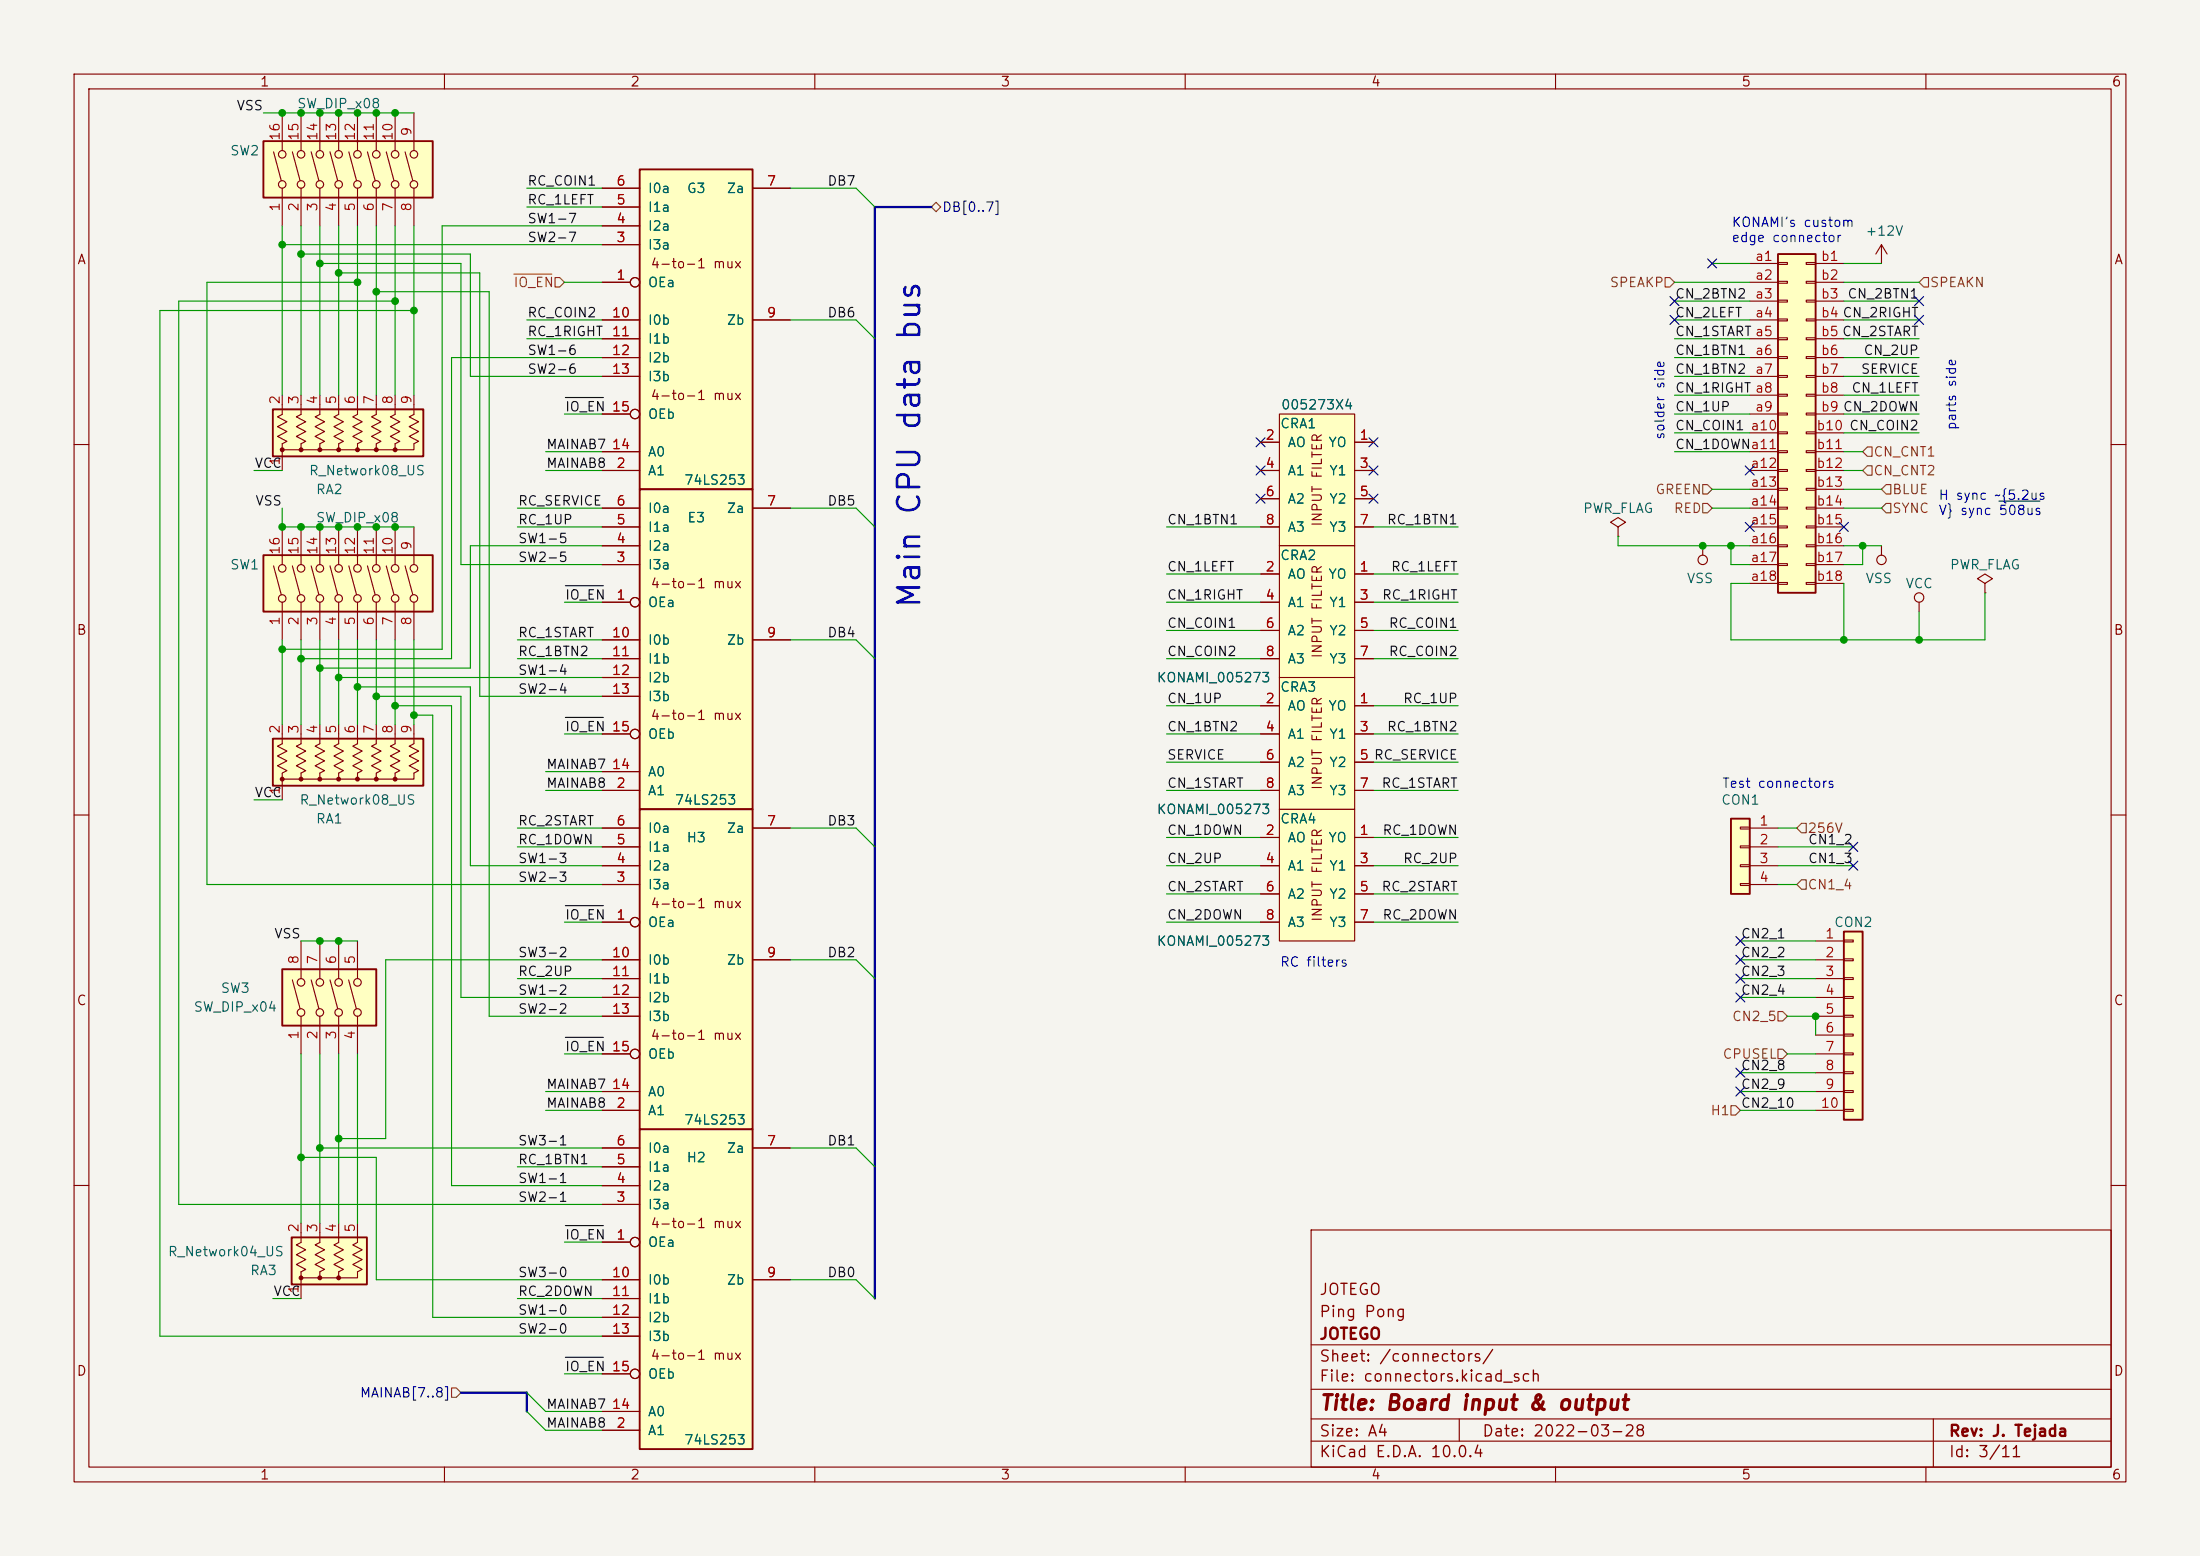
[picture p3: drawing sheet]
<svg xmlns="http://www.w3.org/2000/svg" width="297mm" height="210mm" viewBox="0 0 297 210" stroke-linecap="round" stroke-linejoin="round" font-family="sans-serif">
<path d="M0 0h297v210h-297z" fill="#f5f4ef" stroke="#f5f4ef" stroke-width=".14"/>
<g fill="none" stroke="#840000" stroke-width=".15">
<path d="M10 10h277v190h-277zM12 12h273v186h-273zM60 10v2M110 10v2M160 10v2M210 10v2M260 10v2M10 60h2M285 60h2M10 110h2M285 110h2M10 160h2"/>
<path d="M177 166h108v32h-108zM285 160h2M60 198v2M110 198v2M160 198v2M177 194.5h108M177 191.5h108M177 187.5h108M177 181.5h108M197 191.5v3M210 198v2M260 198v2"/>
<path d="M261 191.5v6.5"/>
</g>
<path d="M86.4 22.9h15.2v43.1h-15.2z" fill="#ffffc2"/>
<path d="M86.4 22.9h15.2v43.1h-15.2z" fill="none" stroke="#840000" stroke-width=".25"/>
<g fill="none" stroke="#840000" stroke-width=".15">
<path d="M81.3 38.1h3.8M81.3 33h5.1M81.3 30.5h5.1M81.3 27.9h5.1M81.3 25.4h5.1M101.6 25.4h5.1M254 33l-.8 1.3M254 33l.8 1.3M254 33v2.6M81.3 43.2h5.1M81.3 45.7h5.1M81.3 48.3h5.1"/>
<path d="M81.3 50.8h5.1M81.3 55.9h3.8M101.6 43.2h5.1M81.3 63.5h5.1M81.3 61h5.1"/>
<circle cx="85.7" cy="38.1" r=".63"/>
<circle cx="85.7" cy="55.9" r=".63"/>
</g>
<path d="M36.8 99.7h20.3v6.3h-20.3z" fill="#ffffc2"/>
<path d="M36.8 99.7h20.3v6.3h-20.3z" fill="none" stroke="#840000" stroke-width=".25"/>
<g fill="#840000" stroke="#840000" stroke-width=".15">
<circle cx="38.1" cy="105.2" r=".25"/>
<circle cx="40.6" cy="105.2" r=".25"/>
<circle cx="43.2" cy="105.2" r=".25"/>
<circle cx="45.7" cy="105.2" r=".25"/>
<circle cx="48.3" cy="105.2" r=".25"/>
<circle cx="50.8" cy="105.2" r=".25"/>
<circle cx="53.3" cy="105.2" r=".25"/>
</g>
<path d="M38.1 97.8v2.6l-.6 .3 1.2 .7-1.2 .6 1.2 .7-1.2 .7 1.2 .6-.6 .3v.9h2.5M40.6 97.8v2.6l-.6 .3 1.3 .7-1.3 .6 1.3 .7-1.3 .7 1.3 .6-.7 .3v.9h2.6M43.2 97.8v2.6l-.7 .3 1.3 .7-1.3 .6 1.3 .7-1.3 .7 1.3 .6-.6 .3v.9h2.5M45.7 97.8v2.6l-.6 .3 1.3 .7-1.3 .6 1.3 .7-1.3 .7 1.3 .6-.7 .3v.9h2.6M48.3 97.8v2.6l-.7 .3 1.3 .7-1.3 .6 1.3 .7-1.3 .7 1.3 .6-.6 .3v.9h2.5M50.8 97.8v2.6l-.6 .3 1.2 .7-1.2 .6 1.2 .7-1.2 .7 1.2 .6-.6 .3v.9h2.5M53.3 97.8v2.6l-.6 .3 1.3 .7-1.3 .6 1.3 .7-1.3 .7 1.3 .6-.7 .3v.9h2.6v-.9l.6-.3-1.3-.6 1.3-.7-1.3-.7 1.3-.6-1.3-.7 .7-.3v-2.6M38.1 105.4v2.6" fill="none" stroke="#840000" stroke-width=".15"/>
<path d="M172.7 55.9h10.2v17.8h-10.2z" fill="#ffffc2"/>
<path d="M170.2 59.7h2.5M172.7 55.9h10.2v17.8h-10.2zM182.9 59.7h2.5M170.2 63.5h2.5M170.2 67.3h2.5M170.2 71.1h2.5M182.9 63.5h2.5M182.9 67.3h2.5M182.9 71.1h2.5" fill="none" stroke="#840000" stroke-width=".15"/>
<path d="M240 34.3h5.1v45.7h-5.1z" fill="#ffffc2"/>
<path d="M240 34.3h5.1v45.7h-5.1z" fill="none" stroke="#840000" stroke-width=".25"/>
<g fill="none" stroke="#840000" stroke-width=".15">
<path d="M236.2 35.6h3.8M236.2 38.1h3.8M240 35.4h1.3v.3h-1.3zM240 38h1.3v.2h-1.3zM243.8 35.4h1.3v.3h-1.3zM243.8 38h1.3v.2h-1.3zM245.1 35.6h3.8M245.1 38.1h3.8M236.2 40.6h3.8M236.2 43.2h3.8M236.2 45.7h3.8M236.2 48.3h3.8"/>
<path d="M236.2 50.8h3.8M236.2 53.3h3.8M236.2 55.9h3.8M236.2 58.4h3.8M240 40.5h1.3v.3h-1.3zM240 43.1h1.3v.2h-1.3zM240 45.6h1.3v.2h-1.3zM240 48.1h1.3v.3h-1.3zM240 50.7h1.3v.2h-1.3zM240 53.2h1.3v.3h-1.3zM240 55.8h1.3v.2h-1.3zM240 58.3h1.3v.2h-1.3z"/>
<path d="M243.8 40.5h1.3v.3h-1.3zM243.8 43.1h1.3v.2h-1.3zM243.8 45.6h1.3v.2h-1.3zM243.8 48.1h1.3v.3h-1.3zM243.8 50.7h1.3v.2h-1.3zM243.8 53.2h1.3v.3h-1.3zM243.8 55.8h1.3v.2h-1.3zM243.8 58.3h1.3v.2h-1.3zM245.1 40.6h3.8M245.1 43.2h3.8M245.1 45.7h3.8M245.1 48.3h3.8"/>
<path d="M245.1 50.8h3.8M245.1 53.3h3.8M245.1 55.9h3.8M245.1 58.4h3.8M229.9 73.7v1.2M236.2 61h3.8M236.2 63.5h3.8M236.2 66h3.8M236.2 68.6h3.8M236.2 71.1h3.8M236.2 73.7h3.8M236.2 76.2h3.8"/>
<path d="M236.2 78.7h3.8M240 60.8h1.3v.3h-1.3zM240 63.4h1.3v.2h-1.3zM240 65.9h1.3v.3h-1.3zM240 68.5h1.3v.2h-1.3zM240 71h1.3v.2h-1.3zM240 73.5h1.3v.3h-1.3zM240 76.1h1.3v.2h-1.3zM240 78.6h1.3v.3h-1.3zM243.8 60.8h1.3v.3h-1.3zM243.8 63.4h1.3v.2h-1.3zM243.8 65.9h1.3v.3h-1.3z"/>
<path d="M243.8 68.5h1.3v.2h-1.3zM243.8 71h1.3v.2h-1.3zM243.8 73.5h1.3v.3h-1.3zM243.8 76.1h1.3v.2h-1.3zM243.8 78.6h1.3v.3h-1.3zM245.1 61h3.8M245.1 63.5h3.8M245.1 66h3.8M245.1 68.6h3.8M245.1 71.1h3.8M245.1 73.7h3.8M245.1 76.2h3.8"/>
<path d="M245.1 78.7h3.8"/>
<circle cx="229.9" cy="75.6" r=".63"/>
</g>
<path d="M36.8 55.2h20.3v6.4h-20.3z" fill="#ffffc2"/>
<path d="M36.8 55.2h20.3v6.4h-20.3z" fill="none" stroke="#840000" stroke-width=".25"/>
<g fill="#840000" stroke="#840000" stroke-width=".15">
<circle cx="38.1" cy="60.7" r=".25"/>
<circle cx="40.6" cy="60.7" r=".25"/>
<circle cx="43.2" cy="60.7" r=".25"/>
<circle cx="45.7" cy="60.7" r=".25"/>
<circle cx="48.3" cy="60.7" r=".25"/>
<circle cx="50.8" cy="60.7" r=".25"/>
<circle cx="53.3" cy="60.7" r=".25"/>
</g>
<path d="M38.1 53.3v2.6l-.6 .4 1.2 .6-1.2 .7 1.2 .6-1.2 .7 1.2 .7-.6 .3v.8h2.5M40.6 53.3v2.6l-.6 .4 1.3 .6-1.3 .7 1.3 .6-1.3 .7 1.3 .7-.7 .3v.8h2.6M43.2 53.3v2.6l-.7 .4 1.3 .6-1.3 .7 1.3 .6-1.3 .7 1.3 .7-.6 .3v.8h2.5M45.7 53.3v2.6l-.6 .4 1.3 .6-1.3 .7 1.3 .6-1.3 .7 1.3 .7-.7 .3v.8h2.6M48.3 53.3v2.6l-.7 .4 1.3 .6-1.3 .7 1.3 .6-1.3 .7 1.3 .7-.6 .3v.8h2.5M50.8 53.3v2.6l-.6 .4 1.2 .6-1.2 .7 1.2 .6-1.2 .7 1.2 .7-.6 .3v.8h2.5M53.3 53.3v2.6l-.6 .4 1.3 .6-1.3 .7 1.3 .6-1.3 .7 1.3 .7-.7 .3v.8h2.6v-.8l.6-.3-1.3-.7 1.3-.7-1.3-.6 1.3-.7-1.3-.6 .7-.4v-2.6M38.1 61v2.5" fill="none" stroke="#840000" stroke-width=".15"/>
<path d="M35.6 19.1h22.8v7.6h-22.8z" fill="#ffffc2"/>
<g fill="none" stroke="#840000" stroke-width=".15">
<path d="M38.1 15.2v5.1M40.6 15.2v5.1M43.2 15.2v5.1M45.7 15.2v5.1M48.3 15.2v5.1M50.8 15.2v5.1M53.3 15.2v5.1M55.9 15.2v5.1M36.9 20.5l1.1 3.9M38.1 25.4v5.1M39.5 20.5l1 3.9M40.6 25.4v5.1"/>
<path d="M42 20.5l1.1 3.9M43.2 25.4v5.1M44.6 20.5l1 3.9M45.7 25.4v5.1M47.1 20.5l1 3.9M48.3 25.4v5.1M49.6 20.5l1 3.9M50.8 25.4v5.1M52.1 20.5l1.1 3.9M53.3 25.4v5.1M54.7 20.5l1 3.9M55.9 25.4v5.1"/>
<circle cx="38.1" cy="24.9" r=".51"/>
<circle cx="38.1" cy="20.8" r=".51"/>
<circle cx="40.6" cy="24.9" r=".51"/>
<circle cx="40.6" cy="20.8" r=".51"/>
<circle cx="43.2" cy="20.8" r=".51"/>
<circle cx="43.2" cy="24.9" r=".51"/>
<circle cx="45.7" cy="20.8" r=".51"/>
<circle cx="45.7" cy="24.9" r=".51"/>
<circle cx="48.3" cy="20.8" r=".51"/>
<circle cx="48.3" cy="24.9" r=".51"/>
<circle cx="50.8" cy="24.9" r=".51"/>
<circle cx="50.8" cy="20.8" r=".51"/>
<circle cx="53.3" cy="24.9" r=".51"/>
<circle cx="53.3" cy="20.8" r=".51"/>
<circle cx="55.9" cy="24.9" r=".51"/>
<circle cx="55.9" cy="20.8" r=".51"/>
</g>
<path d="M35.6 19.1h22.8v7.6h-22.8z" fill="none" stroke="#840000" stroke-width=".25"/>
<path d="M86.4 66h15.2v43.2h-15.2z" fill="#ffffc2"/>
<path d="M86.4 66h15.2v43.2h-15.2z" fill="none" stroke="#840000" stroke-width=".25"/>
<g fill="none" stroke="#840000" stroke-width=".15">
<path d="M81.3 76.2h5.1M81.3 73.7h5.1M81.3 71.1h5.1M81.3 68.6h5.1M101.6 68.6h5.1M218.4 71.1l1.1-.6-1.1-.6-1 .6 1 .6v1.3M218.4 72.4h.1M81.3 81.3h3.8M81.3 86.4h5.1M81.3 88.9h5.1M81.3 91.4h5.1M81.3 94h5.1"/>
<path d="M81.3 99.1h3.8M101.6 86.4h5.1M81.3 106.7h5.1M81.3 104.1h5.1"/>
<circle cx="85.7" cy="99.1" r=".63"/>
<circle cx="85.7" cy="81.3" r=".63"/>
</g>
<path d="M86.4 152.4h15.2v43.2h-15.2z" fill="#ffffc2"/>
<path d="M86.4 152.4h15.2v43.2h-15.2z" fill="none" stroke="#840000" stroke-width=".25"/>
<g fill="none" stroke="#840000" stroke-width=".15">
<path d="M254 73.7v1.2M268 78.7l1-.6-1-.6-1 .6 1 .6v1.3M259.1 81.3v1.3M268 80h.1M81.3 157.5h5.1M81.3 154.9h5.1M101.6 154.9h5.1M81.3 167.6h3.8M81.3 162.6h5.1M81.3 160h5.1M81.3 172.7h5.1M81.3 175.3h5.1"/>
<path d="M81.3 177.8h5.1M101.6 172.7h5.1M81.3 193h5.1M81.3 180.3h5.1M81.3 190.5h5.1M81.3 185.4h3.8"/>
<circle cx="254" cy="75.6" r=".63"/>
<circle cx="259.1" cy="80.6" r=".63"/>
<circle cx="85.7" cy="167.6" r=".63"/>
<circle cx="85.7" cy="185.4" r=".63"/>
</g>
<path d="M172.7 109.2h10.2v17.8h-10.2z" fill="#ffffc2"/>
<path d="M170.2 113h2.5M170.2 116.8h2.5M172.7 109.2h10.2v17.8h-10.2zM182.9 113h2.5M182.9 116.8h2.5M170.2 120.7h2.5M170.2 124.5h2.5M182.9 120.7h2.5M182.9 124.5h2.5" fill="none" stroke="#840000" stroke-width=".15"/>
<path d="M248.9 125.7h2.6v25.4h-2.6z" fill="#ffffc2"/>
<path d="M248.9 125.7h2.6v25.4h-2.6z" fill="none" stroke="#840000" stroke-width=".25"/>
<g fill="none" stroke="#840000" stroke-width=".15">
<path d="M245.1 127h3.8M245.1 129.5h3.8M245.1 132.1h3.8M245.1 134.6h3.8M245.1 137.2h3.8M245.1 139.7h3.8M248.9 126.9h1.3v.2h-1.3zM248.9 129.4h1.3v.3h-1.3zM248.9 132h1.3v.2h-1.3zM248.9 134.5h1.3v.2h-1.3zM248.9 137h1.3v.3h-1.3zM248.9 139.6h1.3v.2h-1.3z"/>
<path d="M245.1 142.2h3.8M245.1 144.8h3.8M245.1 147.3h3.8M245.1 149.9h3.8M248.9 142.1h1.3v.3h-1.3zM248.9 144.7h1.3v.2h-1.3zM248.9 147.2h1.3v.2h-1.3zM248.9 149.7h1.3v.3h-1.3z"/>
</g>
<path d="M38.1 130.8h12.7v7.6h-12.7z" fill="#ffffc2"/>
<g fill="none" stroke="#840000" stroke-width=".15">
<path d="M39.5 132.3l1 3.8M40.6 127v5.1M40.6 137.2v5M42 132.3l1.1 3.8M43.2 127v5.1M43.2 137.2v5M44.6 132.3l1 3.8M45.7 127v5.1M45.7 137.2v5M47.1 132.3l1 3.8M48.3 127v5.1M48.3 137.2v5"/>
<circle cx="40.6" cy="136.7" r=".51"/>
<circle cx="40.6" cy="132.6" r=".51"/>
<circle cx="43.2" cy="136.7" r=".51"/>
<circle cx="43.2" cy="132.6" r=".51"/>
<circle cx="45.7" cy="136.7" r=".51"/>
<circle cx="45.7" cy="132.6" r=".51"/>
<circle cx="48.3" cy="136.7" r=".51"/>
<circle cx="48.3" cy="132.6" r=".51"/>
</g>
<path d="M38.1 130.8h12.7v7.6h-12.7z" fill="none" stroke="#840000" stroke-width=".25"/>
<path d="M172.7 73.7h10.2v17.7h-10.2z" fill="#ffffc2"/>
<path d="M170.2 77.5h2.5M172.7 73.7h10.2v17.7h-10.2zM182.9 77.5h2.5M170.2 81.3h2.5M170.2 85.1h2.5M170.2 88.9h2.5M182.9 81.3h2.5M182.9 85.1h2.5M182.9 88.9h2.5" fill="none" stroke="#840000" stroke-width=".15"/>
<path d="M35.6 74.9h22.8v7.7h-22.8z" fill="#ffffc2"/>
<g fill="none" stroke="#840000" stroke-width=".15">
<path d="M36.9 76.4l1.1 3.9M38.1 71.1v5.1M39.5 76.4l1 3.9M40.6 71.1v5.1M42 76.4l1.1 3.9M43.2 71.1v5.1M44.6 76.4l1 3.9M45.7 71.1v5.1M47.1 76.4l1 3.9M48.3 71.1v5.1M49.6 76.4l1 3.9M50.8 71.1v5.1"/>
<path d="M52.1 76.4l1.1 3.9M53.3 71.1v5.1M54.7 76.4l1 3.9M55.9 71.1v5.1M38.1 81.3v5.1M40.6 81.3v5.1M43.2 81.3v5.1M45.7 81.3v5.1M48.3 81.3v5.1M50.8 81.3v5.1M53.3 81.3v5.1M55.9 81.3v5.1"/>
<circle cx="38.1" cy="76.7" r=".51"/>
<circle cx="40.6" cy="76.7" r=".51"/>
<circle cx="43.2" cy="76.7" r=".51"/>
<circle cx="45.7" cy="76.7" r=".51"/>
<circle cx="48.3" cy="76.7" r=".51"/>
<circle cx="50.8" cy="76.7" r=".51"/>
<circle cx="53.3" cy="76.7" r=".51"/>
<circle cx="55.9" cy="76.7" r=".51"/>
<circle cx="38.1" cy="80.8" r=".51"/>
<circle cx="40.6" cy="80.8" r=".51"/>
<circle cx="43.2" cy="80.8" r=".51"/>
<circle cx="45.7" cy="80.8" r=".51"/>
<circle cx="48.3" cy="80.8" r=".51"/>
<circle cx="50.8" cy="80.8" r=".51"/>
<circle cx="53.3" cy="80.8" r=".51"/>
<circle cx="55.9" cy="80.8" r=".51"/>
</g>
<path d="M35.6 74.9h22.8v7.7h-22.8z" fill="none" stroke="#840000" stroke-width=".25"/>
<path d="M172.7 91.4h10.2v17.8h-10.2z" fill="#ffffc2"/>
<path d="M170.2 95.3h2.5M170.2 99.1h2.5M172.7 91.4h10.2v17.8h-10.2zM182.9 95.3h2.5M182.9 99.1h2.5M170.2 102.9h2.5M170.2 106.7h2.5M182.9 102.9h2.5M182.9 106.7h2.5" fill="none" stroke="#840000" stroke-width=".15"/>
<path d="M86.4 109.2h15.2v43.2h-15.2z" fill="#ffffc2"/>
<path d="M86.4 109.2h15.2v43.2h-15.2z" fill="none" stroke="#840000" stroke-width=".25"/>
<g fill="none" stroke="#840000" stroke-width=".15">
<path d="M81.3 119.4h5.1M81.3 116.8h5.1M81.3 114.3h5.1M81.3 111.8h5.1M101.6 111.8h5.1M81.3 124.5h3.8M81.3 129.5h5.1M81.3 132.1h5.1M81.3 134.6h5.1M81.3 137.2h5.1M101.6 129.5h5.1M81.3 149.9h5.1"/>
<path d="M81.3 147.3h5.1M81.3 142.2h3.8"/>
<circle cx="85.7" cy="124.5" r=".63"/>
<circle cx="85.7" cy="142.2" r=".63"/>
</g>
<path d="M233.7 110.5h2.5v10.2h-2.5z" fill="#ffffc2"/>
<path d="M233.7 110.5h2.5v10.2h-2.5z" fill="none" stroke="#840000" stroke-width=".25"/>
<path d="M234.9 111.6h1.3v.3h-1.3zM234.9 114.2h1.3v.2h-1.3zM234.9 116.7h1.3v.3h-1.3zM234.9 119.3h1.3v.2h-1.3zM236.2 111.8h3.8M236.2 114.3h3.8M236.2 116.8h3.8M236.2 119.4h3.8" fill="none" stroke="#840000" stroke-width=".15"/>
<path d="M39.4 167h10.1v6.4h-10.1z" fill="#ffffc2"/>
<path d="M39.4 167h10.1v6.4h-10.1z" fill="none" stroke="#840000" stroke-width=".25"/>
<g fill="#840000" stroke="#840000" stroke-width=".15">
<circle cx="40.6" cy="172.5" r=".25"/>
<circle cx="43.2" cy="172.5" r=".25"/>
<circle cx="45.7" cy="172.5" r=".25"/>
</g>
<g fill="none" stroke="#840000" stroke-width=".15">
<path d="M81.3 38.1h3.8M81.3 33h5.1M81.3 30.5h5.1M81.3 27.9h5.1M81.3 25.4h5.1M101.6 25.4h5.1M81.3 43.2h5.1M81.3 45.7h5.1M81.3 48.3h5.1M81.3 50.8h5.1M81.3 55.9h3.8M101.6 43.2h5.1"/>
<path d="M170.2 59.7h2.5M182.9 59.7h2.5M81.3 63.5h5.1M81.3 71.1h5.1M81.3 76.2h5.1M81.3 73.7h5.1M81.3 68.6h5.1M81.3 61h5.1M101.6 68.6h5.1M170.2 63.5h2.5M170.2 67.3h2.5M170.2 71.1h2.5"/>
<path d="M170.2 77.5h2.5M182.9 63.5h2.5M182.9 67.3h2.5M182.9 71.1h2.5M182.9 77.5h2.5M81.3 81.3h3.8M81.3 88.9h5.1M81.3 99.1h3.8M81.3 86.4h5.1M81.3 91.4h5.1M81.3 94h5.1M101.6 86.4h5.1"/>
<path d="M170.2 81.3h2.5M170.2 85.1h2.5M170.2 88.9h2.5M170.2 95.3h2.5M170.2 99.1h2.5M182.9 81.3h2.5M182.9 85.1h2.5M182.9 88.9h2.5M182.9 95.3h2.5M182.9 99.1h2.5M81.3 116.8h5.1M81.3 106.7h5.1"/>
<path d="M81.3 104.1h5.1M81.3 119.4h5.1M81.3 114.3h5.1M81.3 111.8h5.1M101.6 111.8h5.1M170.2 113h2.5M170.2 116.8h2.5M170.2 102.9h2.5M170.2 106.7h2.5M182.9 113h2.5M182.9 116.8h2.5M182.9 102.9h2.5"/>
<path d="M182.9 106.7h2.5M81.3 124.5h3.8M81.3 129.5h5.1M81.3 132.1h5.1M81.3 134.6h5.1M81.3 137.2h5.1M101.6 129.5h5.1M170.2 120.7h2.5M170.2 124.5h2.5M182.9 120.7h2.5M182.9 124.5h2.5M81.3 157.5h5.1"/>
<path d="M81.3 154.9h5.1M81.3 149.9h5.1M81.3 147.3h5.1M81.3 142.2h3.8M101.6 154.9h5.1M40.6 165.1v2.6l-.6 .3 1.3 .7-1.3 .6 1.3 .7-1.3 .7 1.3 .6-.7 .4v.8h2.6v-.8l.6-.4-1.3-.6 1.3-.7-1.3-.7 1.3-.6-1.3-.7 .7-.3v-2.6M40.6 172.7v2.6M43.2 172.5h2.5M45.7 165.1v2.6l-.6 .3 1.3 .7-1.3 .6 1.3 .7-1.3 .7 1.3 .6-.7 .4v.8h2.6v-.8l.6-.4-1.3-.6 1.3-.7-1.3-.7 1.3-.6-1.3-.7 .7-.3v-2.6M81.3 167.6h3.8M81.3 162.6h5.1M81.3 160h5.1"/>
<path d="M81.3 172.7h5.1M81.3 175.3h5.1M81.3 177.8h5.1M101.6 172.7h5.1M81.3 193h5.1M81.3 180.3h5.1M81.3 190.5h5.1M81.3 185.4h3.8"/>
<circle cx="85.7" cy="38.1" r=".63"/>
<circle cx="85.7" cy="55.9" r=".63"/>
<circle cx="85.7" cy="99.1" r=".63"/>
<circle cx="85.7" cy="81.3" r=".63"/>
<circle cx="85.7" cy="124.5" r=".63"/>
<circle cx="85.7" cy="142.2" r=".63"/>
<circle cx="85.7" cy="167.6" r=".63"/>
<circle cx="85.7" cy="185.4" r=".63"/>
</g>
<g fill="none" stroke="#725600" stroke-width=".15">
<path d="M69.4 37h5.1M74.9 37.5h.7l.6 .6-.6 .6h-.7zM125.7 27.9l.7-.6 .6 .6-.6 .7zM224.8 37.5h.6l.7 .6-.7 .6h-.6zM259.7 37.5h.6v1.2h-.6l-.6-.6zM229.9 67.9h.6l.6 .7-.6 .6h-.6zM229.9 65.4h.6l.6 .6-.6 .7h-.6zM252.1 62.9h.6v1.2h-.6l-.6-.6zM252.1 60.3h.6v1.3h-.6l-.6-.6zM254.6 67.9h.7v1.3h-.7l-.6-.6zM254.6 65.4h.7v1.3h-.7l-.6-.7zM243.2 118.7h.6v1.3h-.6l-.6-.6z"/>
<path d="M243.2 111.1h.6v1.3h-.6l-.6-.6zM240 136.5h.7l.6 .7-.6 .6h-.7zM233.7 149.2h.6l.6 .7-.6 .6h-.6zM240 141.6h.7l.6 .6-.6 .7h-.7zM61 187.3h.6l.6 .7-.6 .6h-.6z"/>
</g>
<path d="M76.3 53.7h5.2M76.3 79.1h5.2M76.3 96.8h5.2M76.3 122.2h5.2M76.3 140h5.2M76.3 165.4h5.2M76.3 183.2h5.2" fill="none" stroke="#0f0f0f" stroke-width=".15"/>
<path d="M125.7 27.9h-7.6v147.4M62.2 188h8.9v2.5" fill="none" stroke="#000084" stroke-width=".3"/>
<g fill="none" stroke="#009600" stroke-width=".15">
<path d="M35.6 15.2h20.3M38.1 30.5v22.8M38.1 33h43.2M40.6 34.3h22.9v16.5h17.8M40.6 30.5v22.8M43.2 35.6h19v40.6h19.1M43.2 30.5v22.8M45.7 36.8h19.1v57.2h16.5M45.7 30.5v22.8M48.3 30.5v22.8M48.3 38.1h-20.4v81.3h53.4M50.8 39.4h15.2v97.8h15.3"/>
<path d="M50.8 30.5v22.8M53.3 30.5v22.8M55.9 30.5v22.8M71.1 25.4h10.2M71.1 27.9h10.2M76.2 38.1h5.1M81.3 30.5h-21.6v57.1h-21.6M106.7 25.4h8.9l2.5 2.5M226.1 38.1h10.1M231.1 35.6h5.1M248.9 35.6h5.1M248.9 38.1h10.2"/>
<path d="M53.3 40.6h-29.2v122h57.2M55.9 41.9h-34.3v138.4h59.7M71.1 43.2h10.2M71.1 45.7h10.2M76.2 55.9h5.1M81.3 48.3h-20.3v40.6h-20.4M106.7 43.2h8.9l2.5 2.5M226.1 40.6h10.1M226.1 58.4h10.1M226.1 55.9h10.1M226.1 48.3h10.1M226.1 43.2h10.1"/>
<path d="M226.1 45.7h10.1M226.1 53.3h10.1M226.1 50.8h10.1M248.9 40.6h10.2M248.9 58.4h10.2M248.9 55.9h10.2M248.9 48.3h10.2M248.9 43.2h10.2M248.9 45.7h10.2M248.9 53.3h10.2M248.9 50.8h10.2M34.3 63.5h3.8"/>
<path d="M38.1 68.6v2.5h17.8M69.8 71.1h11.5M69.8 68.6h11.5M73.7 63.5h7.6M73.7 61h7.6M81.3 73.7h-17.8v16.5h-20.3M106.7 68.6h8.9l2.5 2.5M157.5 71.1h12.7M157.5 77.5h12.7M185.4 71.1h11.4M185.4 77.5h11.4M218.4 72.4v1.3h17.8"/>
<path d="M226.1 61h10.1M231.1 68.6h5.1M231.1 66h5.1M233.7 73.7v2.5h2.5M236.2 78.7h-2.5v7.7h34.3v-6.4M248.9 63.5h2.6M248.9 61h2.6M248.9 73.7h5.1M248.9 68.6h5.1M248.9 78.7v7.7M248.9 66h5.1M251.5 73.7v2.5h-2.6"/>
<path d="M38.1 86.4v11.4M40.6 86.4v11.4M43.2 86.4v11.4M45.7 86.4v11.4M45.7 91.4h35.6M48.3 86.4v11.4M48.3 92.7h15.2v24.1h17.8M50.8 94h11.4v40.6h19.1M50.8 86.4v11.4M53.3 95.3h7.7v64.7h20.3M53.3 86.4v11.4M55.9 86.4v11.4"/>
<path d="M55.9 96.5h2.5v81.3h22.9M69.8 88.9h11.5M69.8 86.4h11.5M76.2 99.1h5.1M76.2 81.3h5.1M106.7 86.4h8.9l2.5 2.5M157.5 99.1h12.7M157.5 88.9h12.7M157.5 81.3h12.7M157.5 85.1h12.7M157.5 95.3h12.7M185.4 99.1h11.4"/>
<path d="M185.4 88.9h11.4M185.4 81.3h11.4M185.4 85.1h11.4M185.4 95.3h11.4M259.1 82.6v3.8M34.3 108h3.8M69.8 111.8h11.5M69.8 114.3h11.5M73.7 106.7h7.6M73.7 104.1h7.6M106.7 111.8h8.9l2.5 2.5M157.5 102.9h12.7"/>
<path d="M157.5 116.8h12.7M157.5 106.7h12.7M157.5 113h12.7M185.4 102.9h11.4M185.4 116.8h11.4M185.4 106.7h11.4M185.4 113h11.4M240 111.8h2.6M240 119.4h2.6M240 116.8h10.2M240 114.3h10.2M40.6 127h7.7"/>
<path d="M69.8 132.1h11.5M76.2 124.5h5.1M81.3 129.5h-29.2v24.2h-6.4M106.7 129.5h8.9l2.5 2.6M157.5 124.5h12.7M157.5 120.7h12.7M185.4 124.5h11.4M185.4 120.7h11.4M234.9 127h10.2M234.9 129.5h10.2M234.9 132.1h10.2M234.9 134.6h10.2"/>
<path d="M241.3 137.2h3.8v2.5M40.6 142.2v22.9M40.6 156.2h10.2v16.5h30.5M43.2 154.9h38.1M43.2 142.2v22.9M45.7 142.2v22.9M48.3 142.2v22.9M69.8 157.5h11.5M73.7 147.3h7.6M73.7 149.9h7.6M76.2 142.2h5.1M106.7 154.9h8.9l2.5 2.6"/>
<path d="M234.9 144.8h10.2M234.9 147.3h10.2M234.9 149.9h10.2M241.3 142.2h3.8M36.8 175.3h3.8M69.8 175.3h11.5M76.2 167.6h5.1M106.7 172.7h8.9l2.5 2.6M71.1 190.5l2.6 2.5h7.6M71.1 188l2.6 2.5h7.6M76.2 185.4h5.1"/>
</g>
<g fill="none" stroke="#000084" stroke-width=".15">
<path d="M230.5 35l1.2 1.2M231.7 35l-1.2 1.2M169.6 59.1l1.2 1.2M170.8 59.1l-1.2 1.2M184.8 59.1l1.2 1.2M186 59.1l-1.2 1.2M225.5 42.6l1.2 1.2M225.5 40l1.2 1.2M226.7 42.6l-1.2 1.2M226.7 40l-1.2 1.2M258.5 42.6l1.2 1.2M258.5 40l1.2 1.2"/>
<path d="M259.7 40l-1.2 1.2M259.7 42.6l-1.2 1.2M169.6 62.9l1.2 1.2M169.6 66.7l1.2 1.2M170.8 62.9l-1.2 1.2M170.8 66.7l-1.2 1.2M184.8 62.9l1.2 1.2M184.8 66.7l1.2 1.2M186 62.9l-1.2 1.2M186 66.7l-1.2 1.2M235.6 62.9l1.2 1.2M235.6 70.5l1.2 1.2"/>
<path d="M236.8 62.9l-1.2 1.2M236.8 70.5l-1.2 1.2M248.3 70.5l1.2 1.2M249.5 70.5l-1.2 1.2M249.6 116.2l1.2 1.2M249.6 113.7l1.2 1.2M250.8 113.7l-1.2 1.2M250.8 116.2l-1.2 1.2M234.3 128.9l1.3 1.2M234.3 131.5l1.3 1.2M234.3 126.4l1.3 1.2M234.3 134l1.3 1.2"/>
<path d="M235.6 128.9l-1.3 1.2M235.6 131.5l-1.3 1.2M235.6 126.4l-1.3 1.2M235.6 134l-1.3 1.2M234.3 146.7l1.3 1.2M234.3 144.2l1.3 1.2M235.6 146.7l-1.3 1.2M235.6 144.2l-1.3 1.2"/>
</g>
<path d="M269.9 67.6h5.5" fill="none" stroke="#0000c2" stroke-width=".15"/>
<g fill="#009600" stroke="#009600" stroke-width=".14">
<circle cx="233.7" cy="73.7" r=".46"/>
<circle cx="251.5" cy="73.7" r=".46"/>
<circle cx="229.9" cy="73.7" r=".46"/>
<circle cx="259.1" cy="86.4" r=".46"/>
<circle cx="248.9" cy="86.4" r=".46"/>
<circle cx="245.1" cy="137.2" r=".46"/>
<circle cx="43.2" cy="127" r=".46"/>
<circle cx="45.7" cy="127" r=".46"/>
<circle cx="40.6" cy="34.3" r=".46"/>
<circle cx="38.1" cy="33" r=".46"/>
<circle cx="40.6" cy="71.1" r=".46"/>
<circle cx="38.1" cy="71.1" r=".46"/>
<circle cx="40.6" cy="15.2" r=".46"/>
<circle cx="50.8" cy="15.2" r=".46"/>
<circle cx="43.2" cy="15.2" r=".46"/>
<circle cx="45.7" cy="15.2" r=".46"/>
<circle cx="48.3" cy="15.2" r=".46"/>
<circle cx="45.7" cy="36.8" r=".46"/>
<circle cx="43.2" cy="35.6" r=".46"/>
<circle cx="48.3" cy="71.1" r=".46"/>
<circle cx="45.7" cy="71.1" r=".46"/>
<circle cx="38.1" cy="15.2" r=".46"/>
<circle cx="50.8" cy="94" r=".46"/>
<circle cx="55.9" cy="96.5" r=".46"/>
<circle cx="50.8" cy="71.1" r=".46"/>
<circle cx="53.3" cy="71.1" r=".46"/>
<circle cx="53.3" cy="95.3" r=".46"/>
<circle cx="43.2" cy="154.9" r=".46"/>
<circle cx="40.6" cy="156.2" r=".46"/>
<circle cx="53.3" cy="15.2" r=".46"/>
<circle cx="48.3" cy="38.1" r=".46"/>
<circle cx="43.2" cy="71.1" r=".46"/>
<circle cx="45.7" cy="91.4" r=".46"/>
<circle cx="38.1" cy="87.6" r=".46"/>
<circle cx="43.2" cy="90.2" r=".46"/>
<circle cx="40.6" cy="88.9" r=".46"/>
<circle cx="50.8" cy="39.4" r=".46"/>
<circle cx="53.3" cy="40.6" r=".46"/>
<circle cx="55.9" cy="41.9" r=".46"/>
<circle cx="48.3" cy="92.7" r=".46"/>
<circle cx="45.7" cy="153.7" r=".46"/>
</g>
<text font-size="3" fill="#0000c2" x="125" y="82.3" transform="rotate(-90 125 82.3)">Main CPU data bus</text>
<text font-size="2" fill="#840000" x="178" y="190.8">Title: Board input &amp; output</text>
<g font-size="1.5" fill="#840000">
<text x="178" y="178.2">Ping Pong</text>
<text x="178" y="175.2">JOTEGO</text>
<text x="178" y="184.2">Sheet: /connectors/</text>
<text x="178" y="181.2">JOTEGO</text>
<text x="178" y="186.9">File: connectors.kicad_sch</text>
<text x="178" y="197.1">KiCad E.D.A. 10.0.4</text>
<text x="178" y="194.3">Size: A4</text>
<text x="200" y="194.3">Date: 2022-03-28</text>
<text x="263" y="194.3">Rev: J. Tejada</text>
<text x="263" y="197.1">Id: 3/11</text>
</g>
<g font-size="1.3" fill="#840000">
<text x="35" y="12">1</text>
<text x="85" y="12">2</text>
<text x="135" y="12">3</text>
<text x="185" y="12">4</text>
<text x="235" y="12">5</text>
<text x="285" y="12">6</text>
<text x="10.3" y="36">A</text>
<text x="285.3" y="36">A</text>
<text x="87.7" y="36.5">4-to-1 mux</text>
<text x="87.7" y="54.3">4-to-1 mux</text>
<text x="178.8" y="71.2" transform="rotate(-90 178.8 71.2)">INPUT FILTER</text>
<text x="87.7" y="79.7">4-to-1 mux</text>
<text x="10.3" y="86">B</text>
<text x="178.8" y="88.9" transform="rotate(-90 178.8 88.9)">INPUT FILTER</text>
<text x="285.3" y="86">B</text>
<text x="87.7" y="97.5">4-to-1 mux</text>
<text x="178.8" y="106.7" transform="rotate(-90 178.8 106.7)">INPUT FILTER</text>
<text x="87.7" y="122.9">4-to-1 mux</text>
<text x="178.8" y="124.5" transform="rotate(-90 178.8 124.5)">INPUT FILTER</text>
<text x="10.3" y="136">C</text>
<text x="285.3" y="136">C</text>
<text x="87.7" y="140.7">4-to-1 mux</text>
<text x="87.7" y="166.1">4-to-1 mux</text>
<text x="10.3" y="186">D</text>
<text x="87.7" y="183.9">4-to-1 mux</text>
<text x="285.3" y="186">D</text>
<text x="35" y="200">1</text>
<text x="85" y="200">2</text>
<text x="135" y="200">3</text>
<text x="185" y="200">4</text>
<text x="235" y="200">5</text>
<text x="285" y="200">6</text>
</g>
<g font-size="1.3" fill="#0f0f0f">
<text x="31.8" y="15.2">VSS</text>
<text x="71.1" y="25.4">RC_COIN1</text>
<text x="71.1" y="27.9">RC_1LEFT</text>
<text x="111.6" y="25.4">DB7</text>
<text x="71.1" y="33">SW2-7</text>
<text x="71.1" y="30.4">SW1-7</text>
<text x="226.1" y="40.6">CN_2BTN2</text>
<text x="249.3" y="40.6">CN_2BTN1</text>
<text x="71.1" y="45.7">RC_1RIGHT</text>
<text x="71.1" y="43.1">RC_COIN2</text>
<text x="111.6" y="43.1">DB6</text>
<text x="226.1" y="43.1">CN_2LEFT</text>
<text x="226.1" y="45.7">CN_1START a5</text>
<text x="71.1" y="48.2">SW1-6</text>
<text x="71.1" y="50.8">SW2-6</text>
<text x="226.1" y="48.2">CN_1BTN1</text>
<text x="226.1" y="50.8">CN_1BTN2</text>
<text x="226.1" y="53.3">CN_1RIGHT a8</text>
<text x="249.9" y="53.3">CN_1LEFT</text>
<text x="251.1" y="50.8">SERVICE</text>
<text x="251.5" y="48.2">CN_2UP</text>
<text x="76.2" y="55.8">IO_EN 15</text>
<text x="226.1" y="58.4">CN_COIN1 a10</text>
<text x="226.1" y="55.8">CN_1UP</text>
<text x="34.3" y="63.5">VCC</text>
<text x="73.7" y="60.9">MAINAB7</text>
<text x="73.7" y="63.5">MAINAB8</text>
<text x="226.1" y="60.9">CN_1DOWNa11</text>
<text x="34.4" y="68.5">VSS</text>
<text x="69.8" y="68.5">RC_SERVICE</text>
<text x="69.8" y="71.1">RC_1UP</text>
<text x="111.6" y="68.5">DB5</text>
<text x="157.5" y="71.1">CN_1BTN1</text>
<text x="187.2" y="71.1">RC_1BTN1</text>
<text x="69.8" y="73.6">SW1-5</text>
<text x="69.8" y="76.2">SW2-5</text>
<text x="157.5" y="77.4">CN_1LEFT</text>
<text x="187.7" y="77.4">RC_1LEFT</text>
<text x="76.2" y="81.2">IO_EN</text>
<text x="157.5" y="81.2">CN_1RIGHT</text>
<text x="186.5" y="81.2">RC_1RIGHT</text>
<text x="69.8" y="88.9">RC_1BTN2</text>
<text x="69.8" y="86.3">RC_1START</text>
<text x="111.6" y="86.3">DB4</text>
<text x="157.5" y="85.1">CN_COIN1</text>
<text x="157.5" y="88.9">CN_COIN2</text>
<text x="187.4" y="85.1">RC_COIN1</text>
<text x="187.4" y="88.9">RC_COIN2</text>
<text x="69.8" y="91.4">SW1-4</text>
<text x="69.8" y="93.9">SW2-4</text>
<text x="157.5" y="95.2">CN_1UP</text>
<text x="189.3" y="95.2">RC_1UP</text>
<text x="76.2" y="99">IO_EN 15</text>
<text x="157.5" y="99">CN_1BTN2</text>
<text x="187.2" y="99">RC_1BTN2</text>
<text x="34.3" y="107.9">VCC</text>
<text x="73.7" y="106.6">MAINAB8</text>
<text x="73.7" y="104.1">MAINAB7</text>
<text x="157.5" y="102.8">SERVICE</text>
<text x="157.5" y="106.6">CN_1START</text>
<text x="186.4" y="106.6">RC_1START</text>
<text x="69.8" y="111.7">RC_2START</text>
<text x="111.6" y="111.7">DB3</text>
<text x="157.5" y="113">CN_1DOWN</text>
<text x="186.5" y="113">RC_1DOWN</text>
<text x="69.8" y="116.8">SW1-3</text>
<text x="69.8" y="119.3">SW2-3</text>
<text x="69.8" y="114.3">RC_1DOWN</text>
<text x="157.5" y="116.8">CN_2UP</text>
<text x="189.3" y="116.8">RC_2UP</text>
<text x="244" y="114.3">CN1_2</text>
<text x="244" y="116.8">CN1_3</text>
<text x="76.2" y="124.4">IO_EN</text>
<text x="157.5" y="124.4">CN_2DOWN</text>
<text x="157.5" y="120.6">CN_2START</text>
<text x="186.4" y="120.6">RC_2START</text>
<text x="186.5" y="124.4">RC_2DOWN</text>
<text x="36.9" y="127">VSS</text>
<text x="69.8" y="129.5">SW3-2</text>
<text x="111.6" y="129.5">DB2</text>
<text x="234.9" y="127">CN2_1</text>
<text x="234.9" y="129.5">CN2_2</text>
<text x="69.8" y="137.1">SW2-2</text>
<text x="69.8" y="134.6">SW1-2</text>
<text x="69.8" y="132">RC_2UP</text>
<text x="234.9" y="132">CN2_3</text>
<text x="234.9" y="134.6">CN2_4</text>
<text x="76.2" y="142.2">IO_EN 15</text>
<text x="73.7" y="147.3">MAINAB7</text>
<text x="73.7" y="149.8">MAINAB8</text>
<text x="234.9" y="149.8">CN2_10</text>
<text x="234.9" y="147.3">CN2_9</text>
<text x="234.9" y="144.7">CN2_8</text>
<text x="69.8" y="154.9">SW3-1</text>
<text x="111.6" y="154.9">DB1</text>
<text x="69.8" y="157.4">RC_1BTN1</text>
<text x="69.8" y="160">SW1-1</text>
<text x="69.8" y="162.5">SW2-1</text>
<text x="76.2" y="167.6">IO_EN</text>
<text x="69.8" y="172.7">SW3-0</text>
<text x="111.6" y="172.7">DB0</text>
<text x="36.8" y="175.2">VCC</text>
<text x="69.8" y="177.8">SW1-0</text>
<text x="69.8" y="175.2">RC_2DOWN</text>
<text x="69.8" y="180.3">SW2-0</text>
<text x="76.2" y="185.4">IO_EN 15</text>
<text x="73.7" y="190.5">MAINAB7</text>
<text x="73.7" y="193">MAINAB8</text>
</g>
<g font-size="1.3" fill="#006464">
<text x="40" y="14.9">SW_DIP_x08</text>
<text x="31" y="21.3">SW2</text>
<text x="87.4" y="28.9">I1a</text>
<text x="87.4" y="26.4">I0a</text>
<text x="92.6" y="26.4">G3</text>
<text x="98" y="26.4">Za</text>
<text x="87.4" y="34">I3a</text>
<text x="87.4" y="31.5">I2a</text>
<text x="251.7" y="32.1">+12V</text>
<text x="87.4" y="39.1">OEa</text>
<text x="87.4" y="44.2">I0b</text>
<text x="87.4" y="46.7">I1b</text>
<text x="98" y="44.2">Zb</text>
<text x="87.4" y="49.2">I2b</text>
<text x="87.4" y="51.8">I3b</text>
<text x="87.4" y="56.9">OEb</text>
<text x="172.7" y="58.1">CRA1</text>
<text x="172.9" y="55.6">005273X4</text>
<text x="41.6" y="64.5">R_Network08_US</text>
<text x="87.4" y="64.5">A1</text>
<text x="87.4" y="61.9">A0</text>
<text x="92.3" y="65.7">74LS253</text>
<text x="173.7" y="60.7">AO</text>
<text x="173.7" y="64.5">A1</text>
<text x="179.2" y="60.7">YO</text>
<text x="179.4" y="64.5">Y1</text>
<text x="42.6" y="67">RA2</text>
<text x="42.6" y="70.8">SW_DIP_x08</text>
<text x="87.4" y="69.6">I0a</text>
<text x="92.7" y="70.8">E3</text>
<text x="98" y="69.6">Za</text>
<text x="173.7" y="68.3">A2</text>
<text x="179.4" y="68.3">Y2</text>
<text x="213.6" y="69.6">PWR_FLAG</text>
<text x="31" y="77.2">SW1</text>
<text x="87.4" y="77.2">I3a</text>
<text x="87.4" y="74.6">I2a</text>
<text x="87.4" y="72.1">I1a</text>
<text x="172.7" y="75.9">CRA2</text>
<text x="173.7" y="72.1">A3</text>
<text x="179.4" y="72.1">Y3</text>
<text x="263.2" y="77.2">PWR_FLAG</text>
<text x="87.4" y="82.3">OEa</text>
<text x="173.7" y="78.4">AO</text>
<text x="173.7" y="82.3">A1</text>
<text x="179.2" y="78.4">YO</text>
<text x="179.4" y="82.3">Y1</text>
<text x="227.6" y="79">VSS</text>
<text x="251.8" y="79">VSS</text>
<text x="257.2" y="79.7">VCC</text>
<text x="87.4" y="87.3">I0b</text>
<text x="87.4" y="89.9">I1b</text>
<text x="98" y="87.3">Zb</text>
<text x="173.7" y="86.1">A2</text>
<text x="173.7" y="89.9">A3</text>
<text x="179.4" y="86.1">Y2</text>
<text x="179.4" y="89.9">Y3</text>
<text x="87.4" y="92.4">I2b</text>
<text x="87.4" y="95">I3b</text>
<text x="156.1" y="92.4">KONAMI_005273</text>
<text x="172.7" y="93.7">CRA3</text>
<text x="87.4" y="100">OEb</text>
<text x="173.7" y="96.2">AO</text>
<text x="173.7" y="100">A1</text>
<text x="179.2" y="96.2">YO</text>
<text x="179.4" y="100">Y1</text>
<text x="87.4" y="107.7">A1</text>
<text x="87.4" y="105.1">A0</text>
<text x="173.7" y="103.8">A2</text>
<text x="173.7" y="107.7">A3</text>
<text x="179.4" y="103.8">Y2</text>
<text x="179.4" y="107.7">Y3</text>
<text x="40.4" y="108.9">R_Network08_US</text>
<text x="42.6" y="111.5">RA1</text>
<text x="87.4" y="112.7">I0a</text>
<text x="91" y="108.9">74LS253</text>
<text x="98" y="112.7">Za</text>
<text x="156.1" y="110.2">KONAMI_005273</text>
<text x="172.7" y="111.5">CRA4</text>
<text x="232.3" y="108.9">CON1</text>
<text x="87.4" y="117.8">I2a</text>
<text x="87.4" y="115.3">I1a</text>
<text x="92.6" y="114">H3</text>
<text x="173.7" y="114">AO</text>
<text x="173.7" y="117.8">A1</text>
<text x="179.2" y="114">YO</text>
<text x="179.4" y="117.8">Y1</text>
<text x="87.4" y="125.4">OEa</text>
<text x="87.4" y="120.4">I3a</text>
<text x="173.7" y="121.6">A2</text>
<text x="173.7" y="125.4">A3</text>
<text x="179.4" y="121.6">Y2</text>
<text x="179.4" y="125.4">Y3</text>
<text x="247.5" y="125.4">CON2</text>
<text x="87.4" y="130.5">I0b</text>
<text x="98" y="130.5">Zb</text>
<text x="156.1" y="128">KONAMI_005273</text>
<text x="26.1" y="136.9">SW_DIP_x04</text>
<text x="29.7" y="134.3">SW3</text>
<text x="87.4" y="133.1">I1b</text>
<text x="87.4" y="135.6">I2b</text>
<text x="87.4" y="138.1">I3b</text>
<text x="87.4" y="143.2">OEb</text>
<text x="87.4" y="148.3">A0</text>
<text x="87.4" y="155.9">I0a</text>
<text x="87.4" y="150.8">A1</text>
<text x="92.3" y="152.1">74LS253</text>
<text x="98" y="155.9">Za</text>
<text x="87.4" y="161">I2a</text>
<text x="87.4" y="158.5">I1a</text>
<text x="92.6" y="157.2">H2</text>
<text x="87.4" y="163.5">I3a</text>
<text x="22.6" y="169.9">R_Network04_US</text>
<text x="33.7" y="172.4">RA3</text>
<text x="87.4" y="168.6">OEa</text>
<text x="87.4" y="173.7">I0b</text>
<text x="98" y="173.7">Zb</text>
<text x="87.4" y="176.2">I1b</text>
<text x="87.4" y="178.8">I2b</text>
<text x="87.4" y="181.3">I3b</text>
<text x="87.4" y="191.5">A0</text>
<text x="87.4" y="186.4">OEb</text>
<text x="87.4" y="194">A1</text>
<text x="92.3" y="195.3">74LS253</text>
</g>
<g font-size="1.3" fill="#a90000">
<text x="38.1" y="19.1" transform="rotate(-90 38.1 19.1)">16</text>
<text x="40.6" y="19.1" transform="rotate(-90 40.6 19.1)">15</text>
<text x="43.2" y="19.1" transform="rotate(-90 43.2 19.1)">14</text>
<text x="45.7" y="19.1" transform="rotate(-90 45.7 19.1)">13</text>
<text x="48.2" y="19.1" transform="rotate(-90 48.2 19.1)">12</text>
<text x="50.8" y="19.1" transform="rotate(-90 50.8 19.1)">11</text>
<text x="53.3" y="19.1" transform="rotate(-90 53.3 19.1)">10</text>
<text x="55.9" y="18.5" transform="rotate(-90 55.9 18.5)">9</text>
<text x="38.1" y="28.6" transform="rotate(-90 38.1 28.6)">1</text>
<text x="40.6" y="28.6" transform="rotate(-90 40.6 28.6)">2</text>
<text x="43.2" y="28.6" transform="rotate(-90 43.2 28.6)">3</text>
<text x="45.7" y="28.6" transform="rotate(-90 45.7 28.6)">4</text>
<text x="48.2" y="28.6" transform="rotate(-90 48.2 28.6)">5</text>
<text x="50.8" y="28.6" transform="rotate(-90 50.8 28.6)">6</text>
<text x="53.3" y="28.6" transform="rotate(-90 53.3 28.6)">7</text>
<text x="55.9" y="28.6" transform="rotate(-90 55.9 28.6)">8</text>
<text x="83.1" y="27.9">5</text>
<text x="83.1" y="25.4">6</text>
<text x="103.4" y="25.4">7</text>
<text x="83.1" y="33">3</text>
<text x="83.1" y="30.5">4</text>
<text x="236.8" y="35.5">a1</text>
<text x="245.7" y="35.5">b1</text>
<text x="83.1" y="38.1">1</text>
<text x="236.8" y="38.1">a2</text>
<text x="236.8" y="40.6">a3</text>
<text x="245.7" y="38.1">b2</text>
<text x="245.7" y="40.6">b3</text>
<text x="82.5" y="43.2">10</text>
<text x="82.5" y="45.7">11</text>
<text x="103.4" y="43.2">9</text>
<text x="236.8" y="43.2">a4</text>
<text x="245.7" y="43.2">b4 CN_2RIGHT</text>
<text x="245.7" y="45.7">b5 CN_2START</text>
<text x="82.5" y="48.2">12</text>
<text x="82.5" y="50.8">13</text>
<text x="236.8" y="48.2">a6</text>
<text x="236.8" y="50.8">a7</text>
<text x="245.7" y="48.2">b6</text>
<text x="245.7" y="50.8">b7</text>
<text x="245.7" y="53.3">b8</text>
<text x="38.1" y="54.7" transform="rotate(-90 38.1 54.7)">2</text>
<text x="40.6" y="54.7" transform="rotate(-90 40.6 54.7)">3</text>
<text x="43.2" y="54.7" transform="rotate(-90 43.2 54.7)">4</text>
<text x="45.7" y="54.7" transform="rotate(-90 45.7 54.7)">5</text>
<text x="48.2" y="54.7" transform="rotate(-90 48.2 54.7)">6</text>
<text x="50.8" y="54.7" transform="rotate(-90 50.8 54.7)">7</text>
<text x="53.3" y="54.7" transform="rotate(-90 53.3 54.7)">8</text>
<text x="55.9" y="54.7" transform="rotate(-90 55.9 54.7)">9</text>
<text x="82.5" y="55.9">15</text>
<text x="170.7" y="59.7">2</text>
<text x="183.4" y="59.7">1</text>
<text x="236.8" y="55.9">a9</text>
<text x="245.1" y="58.4">b10 CN_COIN2</text>
<text x="245.7" y="55.9">b9 CN_2DOWN</text>
<text x="38.1" y="62.9" transform="rotate(-90 38.1 62.9)">1</text>
<text x="82.5" y="60.9">14</text>
<text x="83.1" y="63.5">2</text>
<text x="170.7" y="63.5">4</text>
<text x="183.4" y="63.5">3</text>
<text x="236.2" y="63.5">a12</text>
<text x="245.1" y="60.9">b11</text>
<text x="245.1" y="63.5">b12</text>
<text x="83.1" y="71.1">5</text>
<text x="83.1" y="68.6">6</text>
<text x="103.4" y="68.6">7</text>
<text x="170.7" y="67.3">6</text>
<text x="170.7" y="71.1">8</text>
<text x="183.4" y="67.3">5</text>
<text x="183.4" y="71.1">7</text>
<text x="236.2" y="66">a13</text>
<text x="236.2" y="68.6">a14</text>
<text x="236.2" y="71.1">a15</text>
<text x="245.1" y="66">b13</text>
<text x="245.1" y="68.6">b14</text>
<text x="245.1" y="71.1">b15</text>
<text x="38.1" y="75" transform="rotate(-90 38.1 75)">16</text>
<text x="40.6" y="75" transform="rotate(-90 40.6 75)">15</text>
<text x="43.2" y="75" transform="rotate(-90 43.2 75)">14</text>
<text x="45.7" y="75" transform="rotate(-90 45.7 75)">13</text>
<text x="48.2" y="75" transform="rotate(-90 48.2 75)">12</text>
<text x="50.8" y="75" transform="rotate(-90 50.8 75)">11</text>
<text x="53.3" y="75" transform="rotate(-90 53.3 75)">10</text>
<text x="55.9" y="74.4" transform="rotate(-90 55.9 74.4)">9</text>
<text x="83.1" y="76.2">3</text>
<text x="83.1" y="73.6">4</text>
<text x="170.7" y="77.4">2</text>
<text x="183.4" y="77.4">1</text>
<text x="236.2" y="73.6">a16</text>
<text x="236.2" y="76.2">a17</text>
<text x="245.1" y="73.6">b16</text>
<text x="245.1" y="76.2">b17</text>
<text x="83.1" y="81.3">1</text>
<text x="170.7" y="81.3">4</text>
<text x="183.4" y="81.3">3</text>
<text x="236.2" y="78.7">a18</text>
<text x="245.1" y="78.7">b18</text>
<text x="38.1" y="84.5" transform="rotate(-90 38.1 84.5)">1</text>
<text x="40.6" y="84.5" transform="rotate(-90 40.6 84.5)">2</text>
<text x="43.2" y="84.5" transform="rotate(-90 43.2 84.5)">3</text>
<text x="45.7" y="84.5" transform="rotate(-90 45.7 84.5)">4</text>
<text x="48.2" y="84.5" transform="rotate(-90 48.2 84.5)">5</text>
<text x="50.8" y="84.5" transform="rotate(-90 50.8 84.5)">6</text>
<text x="53.3" y="84.5" transform="rotate(-90 53.3 84.5)">7</text>
<text x="55.9" y="84.5" transform="rotate(-90 55.9 84.5)">8</text>
<text x="82.5" y="86.3">10</text>
<text x="82.5" y="88.9">11</text>
<text x="103.4" y="86.3">9</text>
<text x="170.7" y="85.1">6</text>
<text x="170.7" y="88.9">8</text>
<text x="183.4" y="85.1">5</text>
<text x="183.4" y="88.9">7</text>
<text x="82.5" y="91.4">12</text>
<text x="82.5" y="94">13</text>
<text x="170.7" y="95.2">2</text>
<text x="183.4" y="95.2">1</text>
<text x="38.1" y="99.1" transform="rotate(-90 38.1 99.1)">2</text>
<text x="40.6" y="99.1" transform="rotate(-90 40.6 99.1)">3</text>
<text x="43.2" y="99.1" transform="rotate(-90 43.2 99.1)">4</text>
<text x="45.7" y="99.1" transform="rotate(-90 45.7 99.1)">5</text>
<text x="48.2" y="99.1" transform="rotate(-90 48.2 99.1)">6</text>
<text x="50.8" y="99.1" transform="rotate(-90 50.8 99.1)">7</text>
<text x="53.3" y="99.1" transform="rotate(-90 53.3 99.1)">8</text>
<text x="55.9" y="99.1" transform="rotate(-90 55.9 99.1)">9</text>
<text x="82.5" y="99">15</text>
<text x="170.7" y="99">4</text>
<text x="183.4" y="99">3</text>
<text x="38.1" y="107.4" transform="rotate(-90 38.1 107.4)">1</text>
<text x="82.5" y="104.1">14</text>
<text x="83.1" y="106.7">2</text>
<text x="170.7" y="102.8">6</text>
<text x="170.7" y="106.7">8</text>
<text x="183.4" y="102.8">5 RC_SERVICE</text>
<text x="183.4" y="106.7">7</text>
<text x="183.4" y="102.8">5</text>
<text x="83.1" y="111.7">6</text>
<text x="103.4" y="111.7">7</text>
<text x="170.7" y="113">2</text>
<text x="183.4" y="113">1</text>
<text x="237.4" y="111.7">1</text>
<text x="83.1" y="119.4">3</text>
<text x="83.1" y="116.8">4</text>
<text x="83.1" y="114.3">5</text>
<text x="170.7" y="116.8">4</text>
<text x="183.4" y="116.8">3</text>
<text x="237.4" y="114.3">2</text>
<text x="237.4" y="116.8">3</text>
<text x="237.4" y="119.4">4</text>
<text x="83.1" y="124.4">1</text>
<text x="170.7" y="120.6">6</text>
<text x="170.7" y="124.4">8</text>
<text x="183.4" y="120.6">5</text>
<text x="183.4" y="124.4">7</text>
<text x="40.6" y="130.2" transform="rotate(-90 40.6 130.2)">8</text>
<text x="43.2" y="130.2" transform="rotate(-90 43.2 130.2)">7</text>
<text x="45.7" y="130.2" transform="rotate(-90 45.7 130.2)">6</text>
<text x="48.2" y="130.2" transform="rotate(-90 48.2 130.2)">5</text>
<text x="82.5" y="129.5">10</text>
<text x="103.4" y="129.5">9</text>
<text x="246.3" y="127">1</text>
<text x="246.3" y="129.5">2</text>
<text x="82.5" y="132.1">11</text>
<text x="82.5" y="134.6">12</text>
<text x="82.5" y="137.1">13</text>
<text x="246.3" y="132.1">3</text>
<text x="246.3" y="134.6">4</text>
<text x="246.3" y="137.1">5</text>
<text x="40.6" y="140.4" transform="rotate(-90 40.6 140.4)">1</text>
<text x="43.2" y="140.4" transform="rotate(-90 43.2 140.4)">2</text>
<text x="45.7" y="140.4" transform="rotate(-90 45.7 140.4)">3</text>
<text x="48.2" y="140.4" transform="rotate(-90 48.2 140.4)">4</text>
<text x="82.5" y="142.2">15</text>
<text x="246.3" y="139.7">6</text>
<text x="246.3" y="142.2">7</text>
<text x="82.5" y="147.3">14</text>
<text x="83.1" y="149.8">2</text>
<text x="245.7" y="149.8">10</text>
<text x="246.3" y="144.8">8</text>
<text x="246.3" y="147.3">9</text>
<text x="83.1" y="154.9">6</text>
<text x="103.4" y="154.9">7</text>
<text x="83.1" y="160">4</text>
<text x="83.1" y="157.5">5</text>
<text x="40.6" y="166.4" transform="rotate(-90 40.6 166.4)">2</text>
<text x="43.2" y="166.4" transform="rotate(-90 43.2 166.4)">3</text>
<text x="45.7" y="166.4" transform="rotate(-90 45.7 166.4)">4</text>
<text x="48.2" y="166.4" transform="rotate(-90 48.2 166.4)">5</text>
<text x="83.1" y="167.6">1</text>
<text x="83.1" y="162.5">3</text>
<text x="82.5" y="172.7">10</text>
<text x="103.4" y="172.7">9</text>
<text x="40.6" y="174.7" transform="rotate(-90 40.6 174.7)">1</text>
<text x="82.5" y="175.2">11</text>
<text x="82.5" y="177.8">12</text>
<text x="82.5" y="180.3">13</text>
<text x="82.5" y="185.4">15</text>
<text x="82.5" y="190.5">14</text>
<text x="83.1" y="193">2</text>
</g>
<g font-size="1.3" fill="#000084">
<text x="127.1" y="28.9">DB[0..7]</text>
<text x="48.5" y="188.9">MAINAB[7..8]</text>
</g>
<g font-size="1.3" fill="#0000c2">
<text x="233.7" y="31">KONAMI’s custom</text>
<text x="233.7" y="33">edge connector</text>
<text x="225" y="59.4" transform="rotate(-90 225 59.4)">solder side</text>
<text x="264.4" y="58.2" transform="rotate(-90 264.4 58.2)">parts side</text>
<text x="261.6" y="67.8">H sync ~{5.2us</text>
<text x="261.6" y="69.8">V} sync 508us</text>
<text x="232.4" y="106.7">Test connectors</text>
<text x="172.7" y="130.8">RC filters</text>
</g>
<g font-size="1.3" fill="#725600">
<text x="69.2" y="39.1">IO_EN</text>
<text x="217.2" y="39.1">SPEAKP</text>
<text x="260.5" y="39.1">SPEAKN</text>
<text x="252.8" y="64.5">CN_CNT2</text>
<text x="252.8" y="61.9">CN_CNT1</text>
<text x="223.4" y="67">GREEN</text>
<text x="225.9" y="69.6">RED</text>
<text x="255.4" y="69.6">SYNC</text>
<text x="255.4" y="67">BLUE</text>
<text x="243.9" y="112.7">256V</text>
<text x="243.9" y="120.4">CN1_4</text>
<text x="232.5" y="143.2">CPUSEL</text>
<text x="233.7" y="138.1">CN2_5</text>
<text x="230.8" y="150.8">H1</text>
</g>
</svg>
